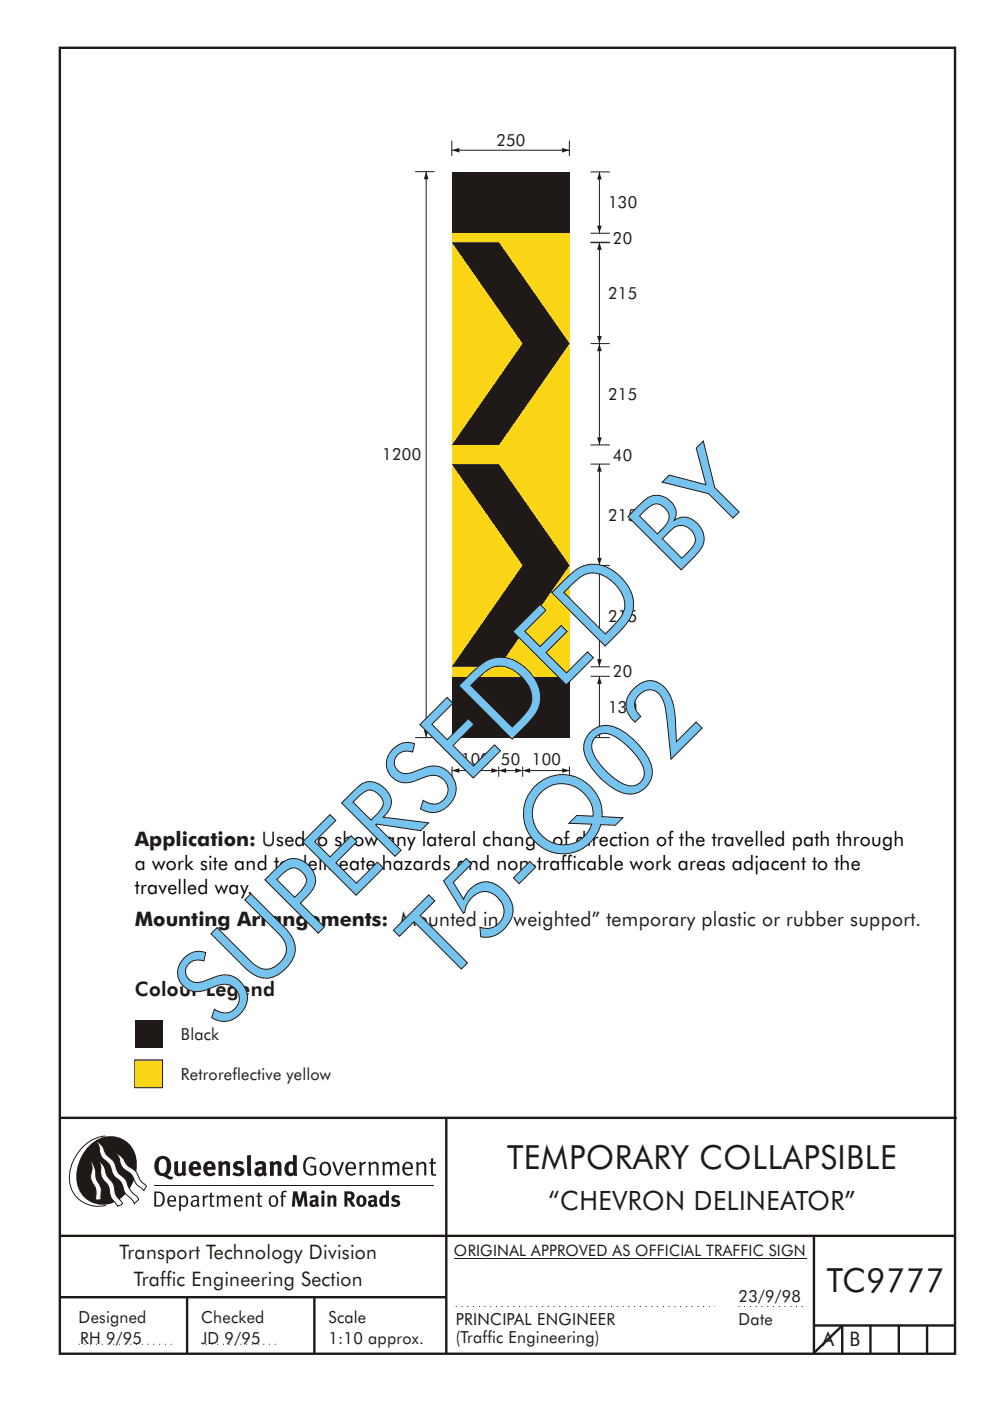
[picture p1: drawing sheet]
<svg xmlns="http://www.w3.org/2000/svg" width="210mm" height="297mm" viewBox="0 0 210 297" stroke-linecap="round" stroke-linejoin="round" font-family="sans-serif">
<path d="M95.9 36.4h24.9v120h-24.9z" fill="#1f1a17"/>
<path d="M95.9 49.4h24.9v94h-24.9z" fill="#fad617"/>
<g fill="#1f1a17">
<path d="M95.9 51.4h10l14.9 21.4-14.9 21.6h-10l15-21.6z" fill-rule="evenodd"/>
<path d="M95.9 98.4h10l14.9 21.5-14.9 21.5h-10l15-21.5z" fill-rule="evenodd"/>
</g>
<path d="M90.4 36.4v120" fill="none" stroke="#1f1a17" stroke-width=".21"/>
<g fill="#1f1a17">
<path d="M89.9 154.8h1l-.5 1.6-.5-1.6 .5 1.6z" fill-rule="evenodd"/>
<path d="M90.4 36.4l-.5 1.6 .5-1.6 .5 1.6h-1z" fill-rule="evenodd"/>
</g>
<path d="M127.2 119.9v21.5" fill="none" stroke="#1f1a17" stroke-width=".21"/>
<g fill="#1f1a17">
<path d="M126.7 139.8h1l-.5 1.6-.5-1.6 .5 1.6z" fill-rule="evenodd"/>
<path d="M127.2 119.9l-.5 1.6 .5-1.6 .5 1.6h-1z" fill-rule="evenodd"/>
</g>
<path d="M127.2 72.8v21.5" fill="none" stroke="#1f1a17" stroke-width=".21"/>
<g fill="#1f1a17">
<path d="M126.7 92.7h1l-.5 1.6-.5-1.6 .5 1.6z" fill-rule="evenodd"/>
<path d="M127.2 72.8l-.5 1.6 .5-1.5 .5 1.5h-1z" fill-rule="evenodd"/>
</g>
<path d="M127.2 98.4v21.5" fill="none" stroke="#1f1a17" stroke-width=".21"/>
<g fill="#1f1a17">
<path d="M126.7 118.3h1l-.5 1.6-.5-1.6 .5 1.6z" fill-rule="evenodd"/>
<path d="M127.2 98.4l-.5 1.6 .5-1.6 .5 1.6h-1z" fill-rule="evenodd"/>
</g>
<path d="M127.2 51.4v21.4" fill="none" stroke="#1f1a17" stroke-width=".21"/>
<g fill="#1f1a17">
<path d="M126.7 71.2h1l-.5 1.6-.5-1.6 .5 1.6z" fill-rule="evenodd"/>
<path d="M127.2 51.4l-.5 1.6 .5-1.6 .5 1.6h-1z" fill-rule="evenodd"/>
</g>
<path d="M95.9 31.9h24.9" fill="none" stroke="#1f1a17" stroke-width=".21"/>
<g fill="#1f1a17">
<path d="M95.9 31.9l1.6-.5v.9l-1.6-.4 1.6-.5z" fill-rule="evenodd"/>
<path d="M119.2 31.4l1.6 .5-1.6 .4v-.9l1.6 .5z" fill-rule="evenodd"/>
</g>
<path d="M95.9 29.8v3.2M120.8 29.8v3.2M95.9 163.4h10M95.9 162.5v2.2M105.8 162.5v2.2M110.9 162.5v2.2M120.8 162.5v2.2" fill="none" stroke="#1f1a17" stroke-width=".21"/>
<g fill="#1f1a17">
<path d="M95.9 163.4l1.6-.5v1l-1.6-.5 1.6-.5z" fill-rule="evenodd"/>
<path d="M104.3 162.9l1.5 .5-1.5 .5v-1l1.6 .5z" fill-rule="evenodd"/>
</g>
<path d="M105.8 163.4h5.1" fill="none" stroke="#1f1a17" stroke-width=".21"/>
<g fill="#1f1a17">
<path d="M105.8 163.4l1.6-.5v1l-1.6-.5 1.6-.5z" fill-rule="evenodd"/>
<path d="M109.3 162.9l1.6 .5-1.6 .5v-1l1.6 .5z" fill-rule="evenodd"/>
</g>
<path d="M110.9 163.4h10" fill="none" stroke="#1f1a17" stroke-width=".21"/>
<g fill="#1f1a17">
<path d="M110.9 163.4l1.6-.5v1l-1.6-.5 1.6-.5z" fill-rule="evenodd"/>
<path d="M119.3 162.9l1.6 .5-1.6 .5v-1l1.6 .5z" fill-rule="evenodd"/>
</g>
<path d="M88.1 156.4h4.1M127.2 143.4v13" fill="none" stroke="#1f1a17" stroke-width=".21"/>
<g fill="#1f1a17">
<path d="M126.7 154.8h1l-.5 1.6-.5-1.6 .5 1.6z" fill-rule="evenodd"/>
<path d="M127.2 143.4l-.5 1.6 .5-1.6 .5 1.6h-1z" fill-rule="evenodd"/>
</g>
<path d="M127.2 36.4v13.1M125.3 156.4h4.1M125.3 143.4h4.1M125.3 141.4h4.1" fill="none" stroke="#1f1a17" stroke-width=".21"/>
<g fill="#1f1a17">
<path d="M127.2 36.4l.5 1.6h-1l.5-1.5 .5 1.5z" fill-rule="evenodd"/>
<path d="M126.7 47.9h1l-.5 1.6 .5-1.6-.5 1.5z" fill-rule="evenodd"/>
</g>
<path d="M88.1 36.4h4.1M125.3 36.4h4.1M125.3 49.5h4.1M125.3 51.5h4.1M125.3 51.4h4.1M125.3 72.8h4.1M125.3 94.3h4.1M125.3 98.4h4.1M125.3 119.9h4.1" fill="none" stroke="#1f1a17" stroke-width=".21"/>
<path d="M12.7 10.1h189.9v276.9h-189.9zM12.7 237h190.3M94.7 236.9v50.1M12.7 262h190M12.7 275h82M39.7 275v12M66.7 275v12M172.7 281h30M178.7 281v6M184.7 281v6M190.7 281v6M196.7 281v6" fill="none" stroke="#1f1a17" stroke-width=".51"/>
<path d="M16.7 285h20.3M43.7 285h15" fill="none" stroke="#1f1a17" stroke-width=".21" stroke-dasharray=".2 1" stroke-linecap="butt"/>
<path d="M28.6 216.3h5.9v5.9h-5.9z" fill="#1f1a17"/>
<path d="M28.6 224.7h5.9v5.9h-5.9z" fill-rule="evenodd" fill="#fad617" stroke="#1f1a17" stroke-width=".21"/>
<path d="M106.6 267.2h26.7v11.8h-26.7z" fill-rule="evenodd" fill="#fff"/>
<path d="M172.7 262v25M178.7 281.1l-6.1 5.8" fill="none" stroke="#1f1a17" stroke-width=".51"/>
<path d="M96.7 277h55M156.7 277h14" fill="none" stroke="#1f1a17" stroke-width=".21" stroke-dasharray=".2 1" stroke-linecap="butt"/>
<path d="M96.3 266.7h74.7" fill="none" stroke="#1f1a17" stroke-width=".21"/>
<g fill="#1f1a17">
<path d="M64.9 245.6a1.61 1.61 0 0 1 2.1 .1l-.2 .2a1.17 1.17 0 0 0-1.4-.1 1.17 1.17 0 0 0-.6 1.2 1.42 1.42 0 0 0 1.2 1.9l.7-.2v-1.2h-.8l-.1-.4h1.3v1.9a1.82 1.82 0 0 1-2.2-.1 1.82 1.82 0 0 1-.6-2.1l.2-.7z" fill-rule="evenodd"/>
<path d="M68.2 246.6a1.77 1.77 0 0 0 .4 2.6 1.39 1.39 0 0 0 1.4-.5 1.39 1.39 0 0 0 .2-1.5 1.19 1.19 0 0 0-2-.6zM68.5 246.8a.83 .83 0 0 1 1 .1 .83 .83 0 0 1 .2 1 .75 .75 0 0 1-.6 1 .75 .75 0 0 1-.8-.8v-.9z" fill-rule="evenodd"/>
<path d="M70.5 246.4l.4-.1 .8 2.4 .8-2.3h.5l-1.1 2.8h-.4z" fill-rule="evenodd"/>
<path d="M73.6 246.7a1.74 1.74 0 0 0 .5 2.5h.9l.5-.3-.2-.3a.89 .89 0 0 1-1.1 .2 .89 .89 0 0 1-.4-.9h1.7a1.15 1.15 0 0 0-.4-1.4 1.15 1.15 0 0 0-1.5 .2zM74 246.9a.67 .67 0 0 1 .8-.1 .67 .67 0 0 1 .3 .7h-1.3z" fill-rule="evenodd"/>
<path d="M76.2 246.4l.4-.1 .1 .5 .5-.4 .5-.1-.2 .5a.61 .61 0 0 0-.8 .6v1.8h-.4z" fill-rule="evenodd"/>
<path d="M78.1 246.4l.5-.1 .1 .5a.89 .89 0 0 1 .9-.5 .89 .89 0 0 1 .7 .8v2.1h-.4v-2.1l-.1-.3-.3-.1-.8 .4v2.1h-.4z" fill-rule="evenodd"/>
<path d="M81.1 246.4l.4-.1 .1 .4a.83 .83 0 0 1 .8-.4 .83 .83 0 0 1 .7 .5 .86 .86 0 0 1 .9-.5 .86 .86 0 0 1 .7 .8v2.1h-.4l-.1-2.3a.5 .5 0 0 0-.8 0l-.2 .2v2.1h-.5v-2.2l-.4-.3-.7 .4v2.1h-.4z" fill-rule="evenodd"/>
<path d="M85.7 246.7a1.74 1.74 0 0 0 .5 2.5h.9l.5-.3-.2-.3a.89 .89 0 0 1-1.1 .2 .89 .89 0 0 1-.4-.9h1.7a1.15 1.15 0 0 0-.5-1.4 1.15 1.15 0 0 0-1.4 .2zM86 246.9a.67 .67 0 0 1 .9-.1 .67 .67 0 0 1 .3 .7h-1.3z" fill-rule="evenodd"/>
<path d="M88.3 246.4l.4-.1 .1 .5a.89 .89 0 0 1 .9-.5 .89 .89 0 0 1 .7 .8v2.1h-.4v-2.1l-.1-.3-.3-.1-.8 .4v2.1h-.4z" fill-rule="evenodd"/>
<path d="M91.5 245.7l.4-.2v.9h.7l-.2 .3h-.5v2.1l.1 .1h.5l.1 .3a.71 .71 0 0 1-1.2-.5v-2h-.3v-.3h.3z" fill-rule="evenodd"/>
<path d="M37 246.3l.8-.2v2a.46 .46 0 0 0 .2 .7 .46 .46 0 0 0 .6-.3v-2.2l.8-.1v2.3l.2 .6-.6 .3-.2-.3a1.03 1.03 0 0 1-1.2 .2 1.03 1.03 0 0 1-.6-1z" fill-rule="evenodd"/>
<path d="M40.4 246.6a1.64 1.64 0 0 0 0 2.3 1.64 1.64 0 0 0 2.3 .1l-.4-.5a.78 .78 0 0 1-.9 .3 .78 .78 0 0 1-.5-.8h1.8a1.37 1.37 0 0 0-.6-1.6 1.37 1.37 0 0 0-1.7 .2zM41 246.9a.48 .48 0 0 1 .7-.1 .48 .48 0 0 1 .2 .6h-1z" fill-rule="evenodd"/>
<path d="M43.5 246.6a1.65 1.65 0 0 0-.2 2 1.65 1.65 0 0 0 1.9 .7l.5-.3-.3-.5a.78 .78 0 0 1-.9 .3 .78 .78 0 0 1-.5-.8h1.8a1.37 1.37 0 0 0-.6-1.6 1.37 1.37 0 0 0-1.7 .2zM44.1 246.9a.48 .48 0 0 1 .6-.1 .48 .48 0 0 1 .2 .6h-.9z" fill-rule="evenodd"/>
<path d="M46.3 246.4l.7-.3 .1 .4a.95 .95 0 0 1 1-.3 .95 .95 0 0 1 .7 .9v2.2h-.8v-2.3l-.3-.2-.5 .3v2.2h-.8z" fill-rule="evenodd"/>
<path d="M49.7 246.5a1.73 1.73 0 0 1 2-.1l-.2 .6-.6-.2a.42 .42 0 0 0-.6 .3l.2 .2a1.23 1.23 0 0 1 1.4 1 1.47 1.47 0 0 1-2.3 .9l-.3-.1 .3-.6 .7 .3a.47 .47 0 0 0 .7-.3 .87 .87 0 0 0-1-.6l-.4-.2-.1-.4z" fill-rule="evenodd"/>
<path d="M54.1 246.6l.3 .6 .3-.2a.62 .62 0 0 1 .9 0v.4a1.21 1.21 0 0 0-1.3 .3 1.21 1.21 0 0 0-.2 1.4 1.19 1.19 0 0 0 1.7 0l.5 .3 .4-.4-.3-.4v-1.3a.96 .96 0 0 0-1.3-1.1zM55 248.1l.6-.1v.6a.43 .43 0 0 1-.6 .1 .43 .43 0 0 1 0-.6z" fill-rule="evenodd"/>
<path d="M57.2 246.4l.7-.3 .1 .4a.95 .95 0 0 1 1-.3 .95 .95 0 0 1 .7 .9v2.2h-.8v-2.3l-.3-.2-.5 .3v2.2h-.8z" fill-rule="evenodd"/>
<path d="M62.2 244.8v1.6a1.29 1.29 0 0 0-1.4 .1 1.29 1.29 0 0 0-.5 1.3 1.24 1.24 0 0 0 .5 1.4 1.24 1.24 0 0 0 1.5-.1l.1 .2h.7l-.1-4.3zM61.5 246.9h.4l.3 .1v1.5l-.3 .2a.48 .48 0 0 1-.6-.5 1.52 1.52 0 0 1 .2-1.3z" fill-rule="evenodd"/>
<path d="M52.4 245l.8-.2 .2 4.5h-.8l-.1-.2z" fill-rule="evenodd"/>
</g>
<path d="M22.4 240.9a9 9 0 0 0-7.4 10.8 6.2 6.2 0 0 0 7.5 3.9M32.7 251.4h59.4" fill="none" stroke="#1f1a17" stroke-width=".21"/>
<path d="M19.1 242.7a5.7 5.7 0 0 1 6.5-1.4 5.7 5.7 0 0 1 3.4 5.7 8.6 8.6 0 0 1-6.2 8.4 5.7 5.7 0 0 1-6.5-7.1 9.9 9.9 0 0 1 2.8-5.6z" fill-rule="evenodd" fill="#1f1a17"/>
<path d="M24.4 244.6a3.1 3.1 0 0 1 2.3 2.1l.8 .8a3.2 3.2 0 0 1 2 2.3l.4 .7 1.2 1-.6 .9-.2-.3a3.5 3.5 0 0 1-1.9-2 3.8 3.8 0 0 0-2.1-2.2 3.5 3.5 0 0 1-1-2.3zM20.4 242a3.4 3.4 0 0 1 1.9 2.4l.7 .9a3.3 3.3 0 0 1 1.7 2.5 4.4 4.4 0 0 0 1.7 2l.3 .3a6.1 6.1 0 0 0 2.5 3.7l.2 .5-.9 .9a6.1 6.1 0 0 0-1.9-2.2l-.4-.7a3.6 3.6 0 0 0-1.9-2.8l-.6-1.1a3.6 3.6 0 0 0-1.9-2.8 3.7 3.7 0 0 1-.8-2.4zM21 246.2a3.4 3.4 0 0 1 1.5 2.7l.6 .9a3.8 3.8 0 0 1 1.4 3.1l.3 .8 1.2 1.5-1 .6-.5-.8a3.2 3.2 0 0 1-1.3-2.8 4.3 4.3 0 0 0-1.4-2.2 4.7 4.7 0 0 1-.5-2.9zM19.2 246.1a5.1 5.1 0 0 1 1.2 3.7l.3 .7a3.1 3.1 0 0 1 .7 3l.1 .8-1.1 .2-.1-.8a3.5 3.5 0 0 0-.9-3.2 3.6 3.6 0 0 1 .1-2.6z" fill-rule="evenodd" fill="#fff" stroke="#1f1a17" stroke-width=".21"/>
<g fill="#1f1a17">
<path d="M33.4 245.5a2.51 2.51 0 0 0 .4 3.7l.8 .2a2.78 2.78 0 0 0 2 .6l.2-.5h-.6l-.7-.4a2.56 2.56 0 0 0 0-3.8 1.83 1.83 0 0 0-2.1 .2zM34 245.9a.87 .87 0 0 1 1 0 .87 .87 0 0 1 .4 .9v.4a1.17 1.17 0 0 1-.9 1.5h-.3a2.38 2.38 0 0 1-.2-2.8z" fill-rule="evenodd"/>
<path d="M33.1 252.9v2.6a1.12 1.12 0 0 0 1.2-.3 1.12 1.12 0 0 0 .2-1.1l-.1-.6-.3-.4zM32.7 252.6h1.1a1.67 1.67 0 0 1 1.2 1.7 1.67 1.67 0 0 1-1.3 1.5h-1zM36.1 253.9l-.2 .6h1.1a.55 .55 0 0 0-.3-.7 .55 .55 0 0 0-.6 .1zM35.8 253.8a.95 .95 0 0 1 1.2-.2 .95 .95 0 0 1 .4 1.1h-1.5a.72 .72 0 0 0 .4 .8 .72 .72 0 0 0 .9-.1l.1 .2a1.15 1.15 0 0 1-1.5 0 1.15 1.15 0 0 1-.2-1.5zM38.4 254.1v1.2a.7 .7 0 0 0 .9 .1 .7 .7 0 0 0 .2-.9 .61 .61 0 0 0-.4-.7 .61 .61 0 0 0-.7 .3zM38 253.5l.3-.1 .1 .4a.95 .95 0 0 1 1.2-.1 .95 .95 0 0 1 .3 1.1 .92 .92 0 0 1-.5 1 .92 .92 0 0 1-1-.2v1.1l-.4 .1zM40.9 254.9a.5 .5 0 0 0 .2 .7 .5 .5 0 0 0 .7-.3v-.7zM40.5 253.8a1 1 0 0 1 1.7 .2v1.4l.2 .3-.2 .2-.3-.3a.78 .78 0 0 1-1.4-.1 .78 .78 0 0 1 .8-1.1h.5a.58 .58 0 0 0-.3-.7 .58 .58 0 0 0-.7 .3zM43 253.5l.3-.1 .1 .4 .3-.3h.5l-.2 .3a.52 .52 0 0 0-.6 .6v1.4h-.4zM44.6 252.9l.4-.1-.1 .7h.6l-.1 .3h-.5v1.5a.35 .35 0 0 0 .6 .3v.2a.57 .57 0 0 1-.6 .1 .57 .57 0 0 1-.3-.5v-1.6h-.3v-.3h.3zM45.9 253.5l.4-.1 .1 .4 .2-.2a.64 .64 0 0 1 1 .2 .7 .7 0 0 1 .8-.4 .7 .7 0 0 1 .5 .7v1.7h-.4v-1.7l-.2-.3-.7 .3v1.7h-.3v-1.6a.38 .38 0 0 0-.3-.5 .38 .38 0 0 0-.5 .3l-.1 .1v1.7h-.4zM50.2 253.9l-.2 .6h1.1a.55 .55 0 0 0-.2-.7 .55 .55 0 0 0-.7 .1zM49.9 253.8a.95 .95 0 0 1 1.2-.2 .95 .95 0 0 1 .4 1.1h-1.5a.72 .72 0 0 0 .4 .8 .72 .72 0 0 0 .9-.1l.1 .2a1.15 1.15 0 0 1-1.5 0 1.15 1.15 0 0 1-.2-1.5zM52.1 253.5l.3-.1 .1 .4a.72 .72 0 0 1 .8-.4 .72 .72 0 0 1 .6 .7v1.7h-.4v-1.5a.45 .45 0 0 0-.3-.6 .45 .45 0 0 0-.5 .3l-.2 .1v1.7h-.3zM54.7 252.9l.4-.1v.7h.6l-.1 .3h-.5v1.5a.35 .35 0 0 0 .5 .3v.2a.57 .57 0 0 1-.6 .1 .57 .57 0 0 1-.3-.5v-1.6h-.3v-.3h.3zM57.6 253.9l-.2 .7a.65 .65 0 0 0 .3 .9 .65 .65 0 0 0 .8-.3l.1-.1a.93 .93 0 0 0-.7-1.4zM57.3 253.8a1.12 1.12 0 0 1 1.4 0 1.12 1.12 0 0 1 .2 1.4 1.01 1.01 0 0 1-1.2 .7 1.01 1.01 0 0 1-.7-1.2zM59.9 252.6l.5-.2 .5 .2-.2 .2-.3-.1-.3 .2v.6h.6l-.1 .3h-.5v2h-.4v-2h-.2v-.3h.2zM62.2 252.6l-.3 3.2h.7l.1-2.2 .6 2.2h.5l.7-2.2 .1 2.2h.7l-.3-3.2h-.9l-.5 2.1-.5-2.1zM65.7 253.7l.3 .5a.51 .51 0 0 1 .5-.3 .51 .51 0 0 1 .4 .4v.1a.88 .88 0 0 0-1.1 .3 .88 .88 0 0 0 .2 1.1 .9 .9 0 0 0 1.1-.1l.3 .3 .4-.4-.3-.3v-1.1a.87 .87 0 0 0-.4-.8 .87 .87 0 0 0-1 .1zM66.4 254.9l.5-.1v.5l-.1 .1h-.3l-.2-.1zM68.2 253.5v2.3h.6v-2.4zM68.1 252.8a.4 .4 0 0 0 .8 0 .4 .4 0 0 0-.8 0zM69.4 253.5l.1 2.3h.6v-1.7a.33 .33 0 0 1 .4-.2 .33 .33 0 0 1 .2 .4v1.5h.7v-1.7a.75 .75 0 0 0-.6-.7 .75 .75 0 0 0-.8 .3v-.3zM73.1 252.6v3.2h.6v-1.3l.3 .2 .7 1.1h.7l-.9-1.4a.94 .94 0 0 0 .7-1 .94 .94 0 0 0-.9-.8zM73.7 253.1a.51 .51 0 0 1 .7 .1 .51 .51 0 0 1-.1 .8h-.6zM75.9 253.7a1.19 1.19 0 0 0-.1 1.8 1.19 1.19 0 0 0 1.7-.1 1.19 1.19 0 0 0 0-1.6 1.19 1.19 0 0 0-1.6-.1zM76.5 253.9h.2a.99 .99 0 0 1 0 1.5 1.06 1.06 0 0 1-.2-1.5zM78.1 253.7l.3 .5a.51 .51 0 0 1 .5-.3 .51 .51 0 0 1 .4 .4v.1a.88 .88 0 0 0-1.1 .3 .88 .88 0 0 0 .2 1.1 .9 .9 0 0 0 1.1-.1l.3 .3 .4-.4-.2-.3v-1.1a.87 .87 0 0 0-.5-.8 .87 .87 0 0 0-1 .1zM78.9 254.9l.4-.1v.5l-.1 .1h-.3l-.2-.1zM81.9 252.4v1.2a1.2 1.2 0 0 0-1.4 .5 1.2 1.2 0 0 0 .2 1.5l.5 .3 .8-.2v.1h.6l-.1-3.3zM81.4 254l.5 .1-.1 1.2a.46 .46 0 0 1-.5 0 .46 .46 0 0 1-.2-.6zM83.3 253.6a.79 .79 0 0 0-.2 1 .79 .79 0 0 0 1 .3 .33 .33 0 0 1 0 .5 .33 .33 0 0 1-.5 0l-.5-.2-.2 .4a1.15 1.15 0 0 0 1.2 .3 1.15 1.15 0 0 0 .8-1 1.49 1.49 0 0 0-1.2-.7 .4 .4 0 0 1 .3-.4 .4 .4 0 0 1 .4 .1l.2 .1 .2-.4a1.47 1.47 0 0 0-1.5 0z" fill-rule="evenodd"/>
</g>
<g font-size="22.4" fill="#1f1a17">
<text x="94.6" y="208.7" transform="rotate(-45 94.6 208.7)">T5-Q02</text>
<text x="46.7" y="218.7" transform="rotate(-45 46.7 218.7)">SUPERSEDED BY</text>
</g>
<g font-size="7.1" fill="#1f1a17">
<text x="107.6" y="247.9">TEMPORARY COLLAPSIBLE</text>
<text x="175.4" y="274">TC9777</text>
</g>
<text font-size="5.6" fill="#1f1a17" x="116.4" y="256.5">“CHEVRON DELINEATOR”</text>
<g font-size="4.2" fill="#1f1a17">
<text x="28.6" y="179.3">Application: Used to show any lateral change of direction of the travelled path through</text>
<text x="28.6" y="196.2">Mounting Arrangements: Mounted in “weighted” temporary plastic or rubber support.</text>
<text x="28.6" y="211.1">Colour Legend</text>
<text x="25.4" y="267">Transport Technology Division</text>
<text x="28.4" y="272.6">Traffic Engineering Section</text>
<text x="174.4" y="285.5">A</text>
<text x="180.3" y="285.5">B</text>
</g>
<g font-size="4.2">
<text x="28.6" y="184.4">a work site and to delineate hazards and non-trafficable work areas adjacent to the</text>
<text x="28.6" y="189.5">travelled way.</text>
</g>
<g font-size="3.5" fill="#1f1a17">
<text x="105.3" y="31">250</text>
<text x="129" y="44.2">130</text>
<text x="130" y="51.6">20</text>
<text x="129" y="63.3">215</text>
<text x="129" y="84.8">215</text>
<text x="81.1" y="97.6">1200</text>
<text x="130" y="97.6">40</text>
<text x="129" y="110.4">215</text>
<text x="129" y="131.9">215</text>
<text x="130" y="143.6">20</text>
<text x="129" y="151.1">130</text>
<text x="97.8" y="162.2">100</text>
<text x="106.3" y="162.2">50</text>
<text x="112.8" y="162.2">100</text>
<text x="38.4" y="220.5">Black</text>
<text x="38.4" y="228.9">Retroreflective yellow</text>
<text x="16.7" y="280.5">Designed</text>
<text x="42.7" y="280.5">Checked</text>
<text x="69.7" y="280.5">Scale</text>
<text x="96.7" y="281">PRINCIPAL ENGINEER</text>
<text x="156.7" y="276.1">23/9/98</text>
<text x="156.7" y="281">Date</text>
<text x="17" y="284.9">RH 9/95</text>
<text x="42.7" y="284.9">JD 9/95</text>
<text x="69.7" y="285">1:10 approx.</text>
<text x="96.7" y="284.7">(Traffic Engineering)</text>
</g>
<text font-size="3.4" fill="#1f1a17" x="96.3" y="266.3">ORIGINAL APPROVED AS OFFICIAL TRAFFIC SIGN</text>
</svg>
